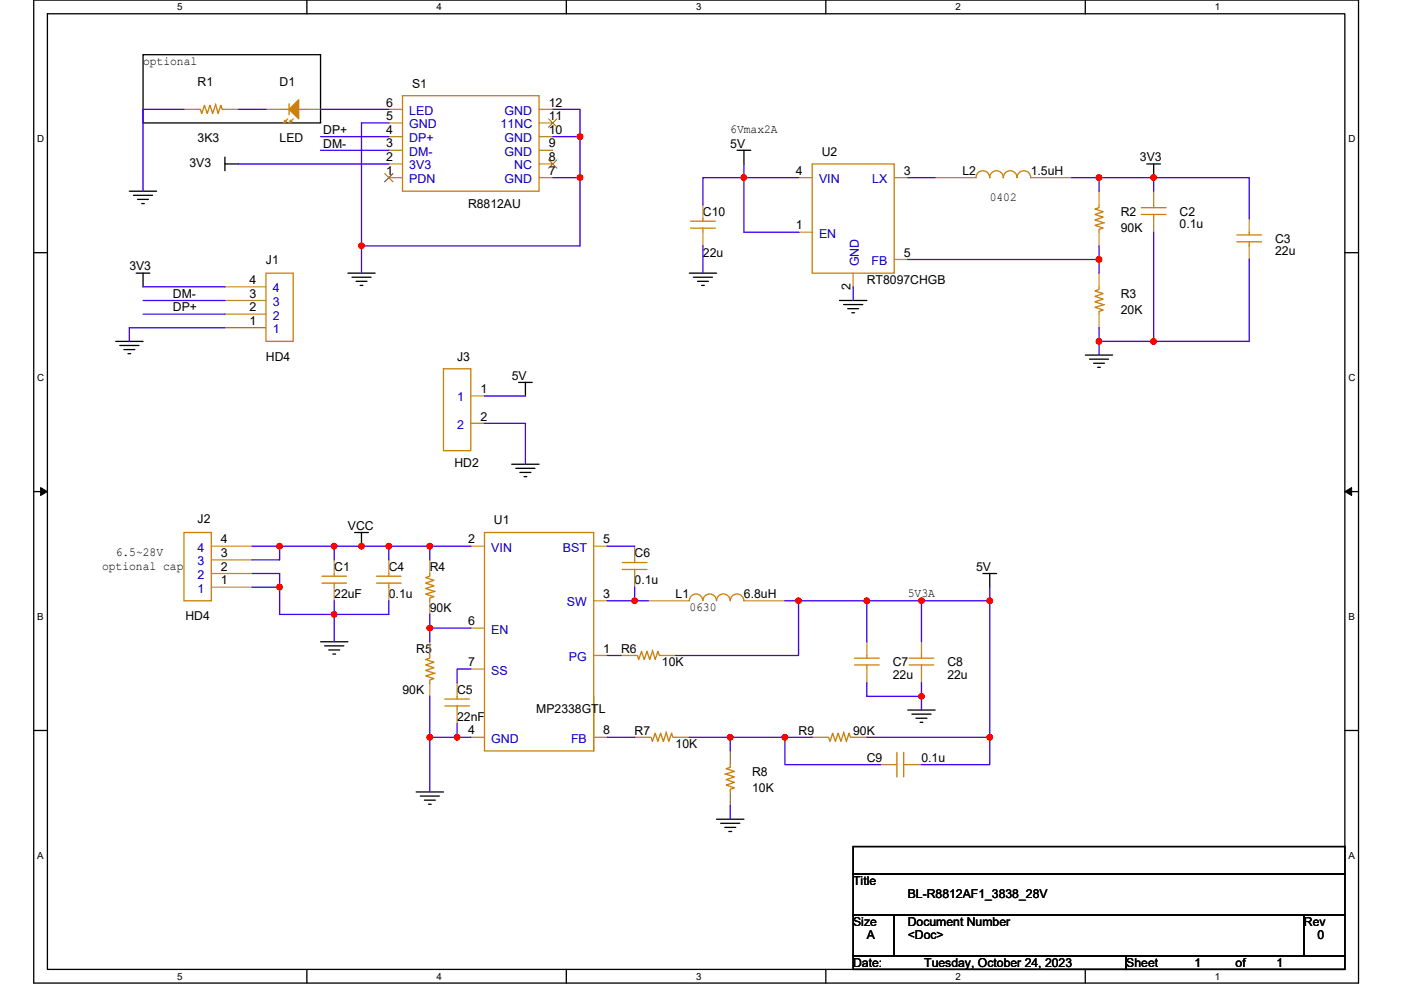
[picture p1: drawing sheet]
<svg xmlns="http://www.w3.org/2000/svg" width="297mm" height="210mm" viewBox="0 0 297 210" stroke-linecap="round" stroke-linejoin="round" font-family="sans-serif">
<path d="M7.2 0h280.8v208.5h-280.8zM10.1 2.9h275v202.7h-275z" fill="none" stroke="#000" stroke-width=".28"/>
<g fill="#fff">
<path d="M37.5 .3h1.2v2.3h-1.2z"/>
<path d="M37.5 205.9h1.2v2.3h-1.2z"/>
</g>
<path d="M65.1 0v2.9M65.1 205.6v2.9" fill="none" stroke="#000" stroke-width=".28"/>
<g fill="#fff">
<path d="M92.6 .3h1.1v2.3h-1.1z"/>
<path d="M92.6 205.9h1.1v2.3h-1.1z"/>
</g>
<path d="M120.1 0v2.9M120.1 205.6v2.9" fill="none" stroke="#000" stroke-width=".28"/>
<g fill="#fff">
<path d="M147.6 .3h1.1v2.3h-1.1z"/>
<path d="M147.6 205.9h1.1v2.3h-1.1z"/>
</g>
<path d="M175.1 0v2.9M175.1 205.6v2.9" fill="none" stroke="#000" stroke-width=".28"/>
<g fill="#fff">
<path d="M202.6 .3h1.1v2.3h-1.1z"/>
<path d="M202.6 205.9h1.1v2.3h-1.1z"/>
</g>
<path d="M230.1 0v2.9M230.1 205.6v2.9" fill="none" stroke="#000" stroke-width=".28"/>
<g fill="#fff">
<path d="M257.6 .3h1.2v2.3h-1.2z"/>
<path d="M257.6 205.9h1.2v2.3h-1.2z"/>
<path d="M7.9 28.3h1.5v2.3h-1.5z"/>
<path d="M285.9 28.3h1.5v2.3h-1.5z"/>
<path d="M7.9 78.9h1.5v2.3h-1.5z"/>
<path d="M285.9 78.9h1.5v2.3h-1.5z"/>
</g>
<path d="M7.2 53.6h2.9M285.1 53.6h2.9" fill="none" stroke="#000" stroke-width=".28"/>
<g fill="#fff">
<path d="M7.9 129.6h1.4v2.3h-1.4z"/>
<path d="M285.9 129.6h1.3v2.3h-1.3z"/>
</g>
<path d="M7.2 104.3h2.9M285.1 104.3h2.9" fill="none" stroke="#000" stroke-width=".28"/>
<path d="M8.6 103.4l1.5 .9-1.5 .8zM285.1 104.3l1.5-.9v1.7z" fill="#000" stroke="#000" stroke-width=".21"/>
<g fill="#fff">
<path d="M7.9 180.3h1.4v2.3h-1.4z"/>
<path d="M285.9 180.3h1.4v2.3h-1.4z"/>
</g>
<path d="M30.3 11.6h37.7v14.5h-37.7zM7.2 154.9h2.9M285.1 154.9h2.9" fill="none" stroke="#000" stroke-width=".28"/>
<path d="M227.2 121.7h55v46.3h-55z" fill="#fff"/>
<g fill="none" stroke="#000" stroke-width=".28">
<path d="M47.7 34.8h2.9M47.7 33.3v2.9M156.3 31.9h2.9M157.7 31.9v2.9M243.1 34.8h2.9M244.6 34.8v2.9M27.4 40.6h5.8M28.3 41.4h4M28.9 57.9h2.9M29.2 42.3h2.3M30 43.2h.6M30.3 57.9v2.9"/>
<path d="M73.8 57.9h5.7M74.6 58.8h4.1M75.5 59.7h2.3M146.2 57.9h5.7M147 58.8h4.1M147.9 59.7h2.3M24.5 72.4h5.8M25.4 73.3h4.1M26.3 74.1h2.3M27.1 75h.6M76.4 60.5h.5M148.8 60.5h.5"/>
<path d="M178 63.7h5.8M178.9 64.6h4M179.7 65.5h2.4M180.6 66.3h.6M230.1 75.3h5.8M231 76.2h4M231.9 77h2.3M232.7 77.9h.6M108.5 98.5h5.8M109.4 99.3h4M110 81.1h2.8M111.4 81.1v2.9"/>
<path d="M75.2 112.9h2.9M76.6 112.9v2.9M110.2 100.2h2.4M111.1 101.1h.6M68 136.1h5.8M68.8 137h4.1M69.7 137.9h2.3M70.6 138.7h.5M208.4 121.6h2.9M209.8 121.6v2.9M192.5 150.6h5.8M193.3 151.5h4.1"/>
<path d="M194.2 152.3h2.3M195.1 153.2h.6M88.2 168h5.8M89.1 168.8h4.1M90 169.7h2.3M90.8 170.6h.6M151.9 173.8h5.8M152.8 174.6h4.1M153.7 175.5h2.3M154.5 176.4h.6M180.9 179.6h104.2v5.7h-104.2zM180.9 185.3h104.2v8.7h-104.2z"/>
<path d="M180.9 194h8.7v8.7h-8.7zM189.6 194h86.9v8.7h-86.9zM276.5 194h8.6v8.7h-8.6zM180.9 202.7h57.9v2.9h-57.9zM238.8 202.7h46.3v2.9h-46.3z"/>
</g>
<g fill="none" stroke="#cc8006" stroke-width=".28">
<path d="M45.7 22.3l-.6 1.8-.6-1.8-.6 1.8-.6-1.8-.5 1.8-.3-.9h-.6M45.7 22l.5 2.1 .6-1.8 .3 .9h.6M59.3 23.2h2M61 25.2l-.6 .6M61.3 22v2.3M62.2 25.2l-.6 .6M62.8 23.2h2.3M85.3 20.3h29v20.3h-29zM172.2 34.8h17.4v23.1h-17.4zM206.9 37.7a1.44 1.44 0 0 1 1.5-1.5 1.44 1.44 0 0 1 1.4 1.5 1.44 1.44 0 0 1 1.5-1.5 1.44 1.44 0 0 1 1.4 1.5M212.7 37.7a1.44 1.44 0 0 1 1.5-1.5 1.44 1.44 0 0 1 1.4 1.5 1.44 1.44 0 0 1 1.5-1.5 1.44 1.44 0 0 1 1.4 1.5M56.4 57.9h5.8v14.5h-5.8z"/>
<path d="M146.4 48.4h5.3M146.4 46.9h5.3M149 46.4v.5M149 48.4v.9M233 43.5v.5l-.8 .3 1.7 .6-1.7 .6 1.7 .6-1.7 .6 1.7 .5M234.2 47.2l-2 .6 1.7 .6-.9 .3v.6M242 45.5h5.2M242 44h5.2M244.6 43.5v.5M244.6 45.5v.9M262.3 51.3h5.2M262.3 49.8h5.2"/>
<path d="M264.9 49.3v.5M264.9 51.3v.9M94 78.2h5.8v17.4h-5.8zM233 60.8v.6l-.8 .3 1.7 .6-1.7 .6 1.7 .5-1.7 .6 1.7 .6M234.2 64.6l-2 .6 1.7 .6-.9 .2v.6M39 112.9h5.8v14.5h-5.8zM102.7 112.9h23.2v46.4h-23.2zM131.9 119.3h5.3M134.6 118.7v.6M68.3 123.7h5.2M68.3 122.2h5.2M70.9 121.6v.6"/>
<path d="M70.9 123.7v.8M79.8 123.7h5.2M79.8 122.2h5.2M82.4 121.6v.6M82.4 123.7v.8M91.1 139v.6l-.8 .3 1.7 .6-1.7 .5 1.7 .6-1.7 .6 1.7 .6M91.1 121.6v.6l-.8 .3 1.7 .6-1.7 .6 1.7 .5-1.7 .6 1.7 .6M92.3 125.4l-2 .6 1.7 .6-.9 .3v.5M131.9 120.8h5.3M134.6 120.8v.8M138.3 137.9l.6 2 .6-1.7 .3 .8h.6M138.3 138.2l-.6 1.7-.5-1.7-.6 1.7-.6-1.7-.6 1.7-.3-.9h-.5"/>
<path d="M146.2 127.4a1.43 1.43 0 0 1 1.4-1.4 1.43 1.43 0 0 1 1.4 1.4M149 127.4a1.44 1.44 0 0 1 1.5-1.4 1.44 1.44 0 0 1 1.4 1.4 1.45 1.45 0 0 1 1.5-1.4 1.45 1.45 0 0 1 1.4 1.4 1.45 1.45 0 0 1 1.5-1.4 1.45 1.45 0 0 1 1.4 1.4M181.2 139.6h5.2M183.8 139v.6M192.8 139.6h5.2M195.4 139v.6M92.3 142.8l-2 .6 1.7 .5-.9 .3v.6M94.3 149.7h5.2M94.3 148.3h5.2M96.9 147.7v.6M96.9 149.7v.9M125.9 147.7v11.6"/>
<path d="M141.2 155.2l.6 2 .6-1.7 .3 .9h.6M141.2 155.5l-.6 1.7-.5-1.7-.6 1.7-.6-1.7-.6 1.7-.3-.8h-.5M178.9 155.2l.5 2 .6-1.7 .3 .9h.6M178.9 155.5l-.6 1.7-.6-1.7-.6 1.7-.6-1.7-.5 1.7-.3-.8h-.6M181.2 141h5.2M183.8 141v.9M190.2 159.6v5.2M191.6 159.6v5.2M192.8 141h5.2M195.4 141v.9M154 164.2l1.7 .6-1.7 .6 1.7 .5-1.7 .6 1.7 .6-.9 .3v.6M154.8 162.2v.6l-.8 .2 1.7 .6-2 .6"/>
<path d="M189.6 162.2h.6M191.6 162.2h.9"/>
</g>
<g fill="none" stroke="#a84" stroke-width=".28">
<path d="M39 23.2h2.9M47.7 23.2h2.9M56.4 23.2h2.9M65.1 23.2h2.9M82.4 37.7h2.9M82.4 34.8h2.9M82.4 31.9h2.9M82.4 29h2.9M82.4 26.1h2.9M82.4 23.2h2.9M114.3 37.7h2.9M114.3 34.8h2.9"/>
<path d="M114.3 31.9h2.9M114.3 29h2.9M114.3 26.1h2.9M114.3 23.2h2.9M169.3 37.7h2.9M189.6 37.7h2.9M198.3 37.7h8.6M218.5 37.7h8.7M149 43.5v2.9M149 49.3v2.9M169.3 49.3h2.9M180.9 57.9v2.9"/>
<path d="M189.6 55h2.9M233 57.9v2.9M233 40.6v2.9M233 49.3v2.9M244.6 40.6v2.9M244.6 46.4v2.9M264.9 46.4v2.9M264.9 52.2v2.8M47.7 69.5h8.7M47.7 66.6h8.7M47.7 63.7h8.7M47.7 60.8h8.7"/>
<path d="M233 66.6v2.9M99.8 84h2.9M99.8 89.8h2.9M44.8 118.7h8.7M44.8 115.8h8.7M70.9 118.7v2.9M82.4 118.7v2.9M91.1 118.7v2.9M99.8 115.8h2.9M125.9 115.8h2.9M134.6 115.8v2.9M44.8 124.5h8.7"/>
<path d="M44.8 121.6h8.7M70.9 124.5v2.9M82.4 124.5v2.9M91.1 136.1v2.9M91.1 127.4v2.9M99.8 133.2h2.9M125.9 139h2.9M125.9 127.4h2.9M131.7 139h2.9M134.6 121.6v2.9M137.5 127.4h8.7M140.4 139h2.9"/>
<path d="M157.7 127.4h8.7M183.8 136.1v2.9M195.4 136.1v2.9M91.1 144.8v2.9M96.9 144.8v2.9M96.9 150.6v2.9M99.8 156.4h2.9M99.8 141.9h2.9M125.9 156.4h2.9M134.6 156.4h2.9M143.3 156.4h2.9M154.8 159.3v2.9"/>
<path d="M172.2 156.4h2.9M180.9 156.4h2.9M183.8 141.9v2.9M195.4 141.9v2.9M154.8 168v2.9M186.7 162.2h2.9M192.5 162.2h2.9"/>
</g>
<g fill="#cc8006" stroke="#cc8006" stroke-width=".28">
<path d="M61.3 23.2l2-2v4z" fill-rule="evenodd"/>
<path d="M61.6 25.5l.3 .3-.6 .3z" fill-rule="evenodd"/>
<path d="M60.4 25.5l.3 .3-.5 .3z" fill-rule="evenodd"/>
</g>
<path d="M81.6 36.8l1.7 1.8M83.3 36.8l-1.7 1.8M116.3 33.9l1.8 1.8M116.3 25.2l1.8 1.8M118.1 33.9l-1.8 1.8M118.1 25.2l-1.8 1.8" fill="none" stroke="#804000" stroke-width=".21"/>
<g fill="none" stroke="#4200ff" stroke-width=".28">
<path d="M39 23.2h-8.7v17.4M50.6 34.8h31.8M50.6 23.2h5.8M68 23.2h14.4M68 31.9h14.4M68 29h14.4M82.4 26.1h-5.8v26.1M117.2 23.2h5.8v5.8M117.2 29h5.8M117.2 37.7h5.8M123 29v8.7M123 37.7v14.5h-46.4"/>
<path d="M157.7 34.8v2.9h11.6M192.5 37.7h5.8M227.2 37.7h5.8M233 37.7v2.9M233 37.7h11.6M244.6 37.7h20.3v8.7M244.6 37.7v2.9M76.6 52.2v5.7M149 43.5v-5.8h8.7v11.6h11.6M149 52.2v5.7M192.5 55h40.5M233 55v2.9"/>
<path d="M233 52.2v2.8M244.6 49.3v23.1M264.9 55v17.4h-20.3M30.3 63.7h17.4M30.3 66.6h17.4M30.3 60.8h17.4M47.7 69.5h-20.3v2.9M180.9 60.8v2.9M233 69.5v2.9M233 72.4v2.9M233 72.4h11.6M102.7 84h8.7"/>
<path d="M102.7 89.8h8.7v8.7M53.5 115.8h5.8M59.3 115.8h11.6M59.3 115.8v2.9h-5.8M70.9 115.8v2.9M70.9 115.8h11.5M91.1 115.8h-8.7v2.9M91.1 115.8v2.9M91.1 115.8h8.7M128.8 115.8h5.8M53.5 121.6h5.8v2.9M53.5 124.5h5.8"/>
<path d="M59.3 124.5v5.8h11.6M70.9 127.4v2.9M70.9 130.3v5.8M82.4 127.4v2.9h-11.5M91.1 130.3v2.9M99.8 133.2h-8.7v2.9M128.8 139h2.9M128.8 127.4h5.8M134.6 124.5v2.9M134.6 127.4h2.9M166.4 127.4h2.9M169.3 127.4h14.5"/>
<path d="M169.3 127.4v11.6h-26M183.8 127.4v8.7M183.8 127.4h11.6M195.4 127.4v8.7M195.4 127.4h14.4M209.8 124.5v2.9M209.8 127.4v29h-26M91.1 147.7v8.7M96.9 156.4h-5.8v11.6M96.9 153.5v2.9h2.9M99.8 141.9h-2.9v2.9M128.8 156.4h5.8"/>
<path d="M146.2 156.4h8.6M166.4 156.4v5.8h20.3M166.4 156.4h-11.6v2.9M166.4 156.4h5.8M195.4 144.8v2.9h-11.6v-2.9M195.4 147.7v2.9M209.8 156.4v5.8h-14.4M154.8 170.9v2.9"/>
</g>
<g fill="#f00" stroke="#f00" stroke-width=".28">
<circle cx="123" cy="29" r=".57"/>
<circle cx="123" cy="37.7" r=".57"/>
<circle cx="76.6" cy="52.1" r=".57"/>
<circle cx="59.3" cy="115.8" r=".57"/>
<circle cx="70.8" cy="115.8" r=".57"/>
<circle cx="76.6" cy="115.8" r=".57"/>
<circle cx="82.4" cy="115.8" r=".57"/>
<circle cx="233" cy="37.7" r=".57"/>
<circle cx="244.6" cy="37.7" r=".57"/>
<circle cx="59.3" cy="124.5" r=".57"/>
<circle cx="244.6" cy="72.4" r=".57"/>
<circle cx="233" cy="72.4" r=".57"/>
<circle cx="70.8" cy="130.3" r=".57"/>
<circle cx="91.1" cy="133.2" r=".57"/>
<circle cx="91.1" cy="115.8" r=".57"/>
<circle cx="96.9" cy="156.4" r=".57"/>
<circle cx="91.1" cy="156.4" r=".57"/>
<circle cx="134.6" cy="127.4" r=".57"/>
<circle cx="169.3" cy="127.4" r=".57"/>
<circle cx="183.8" cy="127.4" r=".57"/>
<circle cx="195.4" cy="127.4" r=".57"/>
<circle cx="195.4" cy="147.7" r=".57"/>
<circle cx="154.8" cy="156.4" r=".57"/>
<circle cx="209.8" cy="127.4" r=".57"/>
<circle cx="209.8" cy="156.4" r=".57"/>
<circle cx="166.4" cy="156.4" r=".57"/>
<circle cx="233" cy="55" r=".57"/>
<circle cx="157.7" cy="37.7" r=".57"/>
</g>
<g font-size="2.6">
<text x="30.3" y="13.7">optional</text>
<text x="41.9" y="18.3">R1</text>
<text x="59.3" y="18.3">D1</text>
<text x="81.8" y="22.6">6</text>
<text x="87.4" y="18.6">S1</text>
<text x="116.3" y="22.6">12</text>
<text x="68.5" y="28.4">DP+</text>
<text x="81.8" y="28.4">4</text>
<text x="81.8" y="25.5">5</text>
<text x="116.3" y="25.5">11</text>
<text x="116.3" y="28.4">10</text>
<text x="154.8" y="28.2">6Vmax2A</text>
<text x="40.2" y="35.4">3V3</text>
<text x="41.9" y="30.1">3K3</text>
<text x="59.3" y="30.1">LED</text>
<text x="68.5" y="31.3">DM-</text>
<text x="81.8" y="34.2">2</text>
<text x="81.8" y="31.3">3</text>
<text x="116.3" y="34.2">8</text>
<text x="116.3" y="31.3">9</text>
<text x="154.8" y="31.3">5V</text>
<text x="174.2" y="33">U2</text>
<text x="241.7" y="34.2">3V3</text>
<text x="81.8" y="37.1">1</text>
<text x="116.3" y="37.1">7</text>
<text x="168.7" y="37.1">4</text>
<text x="191.6" y="37.1">3</text>
<text x="204.1" y="37.1">L2</text>
<text x="218.5" y="37.1">1.5uH</text>
<text x="99.2" y="44">R8812AU</text>
<text x="149" y="45.8">C10</text>
<text x="209.8" y="42.7">0402</text>
<text x="237.6" y="45.8">R2</text>
<text x="250.1" y="45.8">C2</text>
<text x="168.7" y="48.7">1</text>
<text x="237.6" y="49.3">90K</text>
<text x="250.1" y="48.4">0.1u</text>
<text x="270.4" y="51.6">C3</text>
<text x="27.4" y="57.4">3V3</text>
<text x="56.4" y="55.9">J1</text>
<text x="149" y="54.5">22u</text>
<text x="191.6" y="54.4">5</text>
<text x="270.4" y="54.2">22u</text>
<text x="36.7" y="63.2">DM-</text>
<text x="52.9" y="63.1">3</text>
<text x="52.9" y="60.2">4</text>
<text x="180.3" y="61.4" transform="rotate(-90 180.3 61.4)">2</text>
<text x="183.8" y="60.3">RT8097CHGB</text>
<text x="237.6" y="63.2">R3</text>
<text x="36.7" y="66.1">DP+</text>
<text x="52.9" y="68.9">1</text>
<text x="52.9" y="66">2</text>
<text x="237.6" y="66.6">20K</text>
<text x="56.4" y="76.5">HD4</text>
<text x="96.9" y="76.5">J3</text>
<text x="101.9" y="83.4">1</text>
<text x="108.5" y="80.5">5V</text>
<text x="101.9" y="89.2">2</text>
<text x="96.3" y="99.1">HD2</text>
<text x="41.9" y="110.9">J2</text>
<text x="73.8" y="112.4">VCC</text>
<text x="104.7" y="111.2">U1</text>
<text x="24.5" y="117.9">6.5~28V</text>
<text x="46.8" y="118.2">3</text>
<text x="46.8" y="115.3">4</text>
<text x="99.2" y="115.3">2</text>
<text x="127.9" y="115.3">5</text>
<text x="134.6" y="118.2">C6</text>
<text x="21.6" y="120.8">optional cap</text>
<text x="46.8" y="124">1</text>
<text x="46.8" y="121.1">2</text>
<text x="70.9" y="121.1">C1</text>
<text x="82.4" y="121.1">C4</text>
<text x="91.1" y="121.1">R4</text>
<text x="134.6" y="124">0.1u</text>
<text x="206.9" y="121.1">5V</text>
<text x="39.3" y="131.5">HD4</text>
<text x="70.9" y="126.9">22uF</text>
<text x="82.4" y="126.9">0.1u</text>
<text x="91.1" y="129.8">90K</text>
<text x="127.9" y="126.8">3</text>
<text x="143.3" y="126.9">L1</text>
<text x="146.2" y="129.5">0630</text>
<text x="157.7" y="126.9">6.8uH</text>
<text x="192.5" y="126.6">5V3A</text>
<text x="99.2" y="132.6">6</text>
<text x="88.2" y="138.5">R5</text>
<text x="99.2" y="141.3">7</text>
<text x="127.9" y="138.4">1</text>
<text x="131.7" y="138.5">R6</text>
<text x="140.4" y="141.4">10K</text>
<text x="189.3" y="141.4">C7</text>
<text x="189.3" y="144">22u</text>
<text x="200.9" y="141.4">C8</text>
<text x="200.9" y="144">22u</text>
<text x="85.3" y="147.1">90K</text>
<text x="96.9" y="147.1">C5</text>
<text x="96.9" y="152.9">22nF</text>
<text x="99.2" y="155.8">4</text>
<text x="113.7" y="151.2">MP2338GTL</text>
<text x="127.9" y="155.8">8</text>
<text x="134.6" y="155.8">R7</text>
<text x="169.3" y="155.8">R9</text>
<text x="180.9" y="155.8">90K</text>
<text x="143.3" y="158.7">10K</text>
<text x="183.8" y="161.6">C9</text>
<text x="195.4" y="161.6">0.1u</text>
<text x="159.5" y="164.5">R8</text>
<text x="159.5" y="168">10K</text>
<text x="180.9" y="187.7">Title</text>
<text x="192.5" y="190.6">BL-R8812AF1_3838_28V</text>
<text x="180.9" y="196.4">Size</text>
<text x="192.5" y="196.4">Document Number</text>
<text x="276.5" y="196.4">Rev</text>
<text x="183.8" y="199.3">A</text>
<text x="192.5" y="199.3">&lt;Doc&gt;</text>
<text x="279.3" y="199.3">0</text>
<text x="180.9" y="205">Date:</text>
<text x="196" y="205">Tuesday, October 24, 2023</text>
<text x="238.8" y="205">Sheet</text>
<text x="253.3" y="205">1</text>
<text x="262" y="205">of</text>
<text x="270.7" y="205">1</text>
</g>
<g font-size="2.6" fill="#00c">
<text x="86.8" y="27.2">GND</text>
<text x="86.8" y="24.4">LED</text>
<text x="106.1" y="27.2">11NC</text>
<text x="107" y="24.4">GND</text>
<text x="86.8" y="35.9">3V3</text>
<text x="86.8" y="33">DM-</text>
<text x="86.8" y="30.1">DP+</text>
<text x="107" y="33">GND</text>
<text x="107" y="30.1">GND</text>
<text x="109" y="35.9">NC</text>
<text x="86.8" y="38.8">PDN</text>
<text x="107" y="38.8">GND</text>
<text x="173.6" y="38.8">VIN</text>
<text x="184.9" y="38.8">LX</text>
<text x="173.6" y="50.4">EN</text>
<text x="182.1" y="56.5" transform="rotate(-90 182.1 56.5)">GND</text>
<text x="184.8" y="56.2">FB</text>
<text x="57.8" y="64.9">3</text>
<text x="57.8" y="62">4</text>
<text x="57.8" y="70.7">1</text>
<text x="57.8" y="67.8">2</text>
<text x="96.9" y="85.2">1</text>
<text x="96.9" y="91">2</text>
<text x="41.9" y="119.9">3</text>
<text x="41.9" y="117">4</text>
<text x="104.2" y="117">VIN</text>
<text x="119.3" y="117">BST</text>
<text x="41.9" y="125.7">1</text>
<text x="41.9" y="122.8">2</text>
<text x="120.2" y="128.6">SW</text>
<text x="104.2" y="134.4">EN</text>
<text x="104.2" y="143.1">SS</text>
<text x="120.6" y="140.2">PG</text>
<text x="104.2" y="157.5">GND</text>
<text x="121.1" y="157.5">FB</text>
</g>
<g font-size="2.1">
<text x="37.5" y="2.2">5</text>
<text x="92.6" y="2.2">4</text>
<text x="147.6" y="2.2">3</text>
<text x="202.6" y="2.2">2</text>
<text x="257.6" y="2.2">1</text>
<text x="7.9" y="30.1">D</text>
<text x="285.9" y="30.1">D</text>
<text x="7.9" y="80.8">C</text>
<text x="285.9" y="80.8">C</text>
<text x="7.9" y="131.4">B</text>
<text x="285.9" y="131.4">B</text>
<text x="7.9" y="182.1">A</text>
<text x="285.9" y="182.1">A</text>
<text x="37.5" y="207.8">5</text>
<text x="92.6" y="207.8">4</text>
<text x="147.6" y="207.8">3</text>
<text x="202.6" y="207.8">2</text>
<text x="257.6" y="207.8">1</text>
</g>
</svg>
